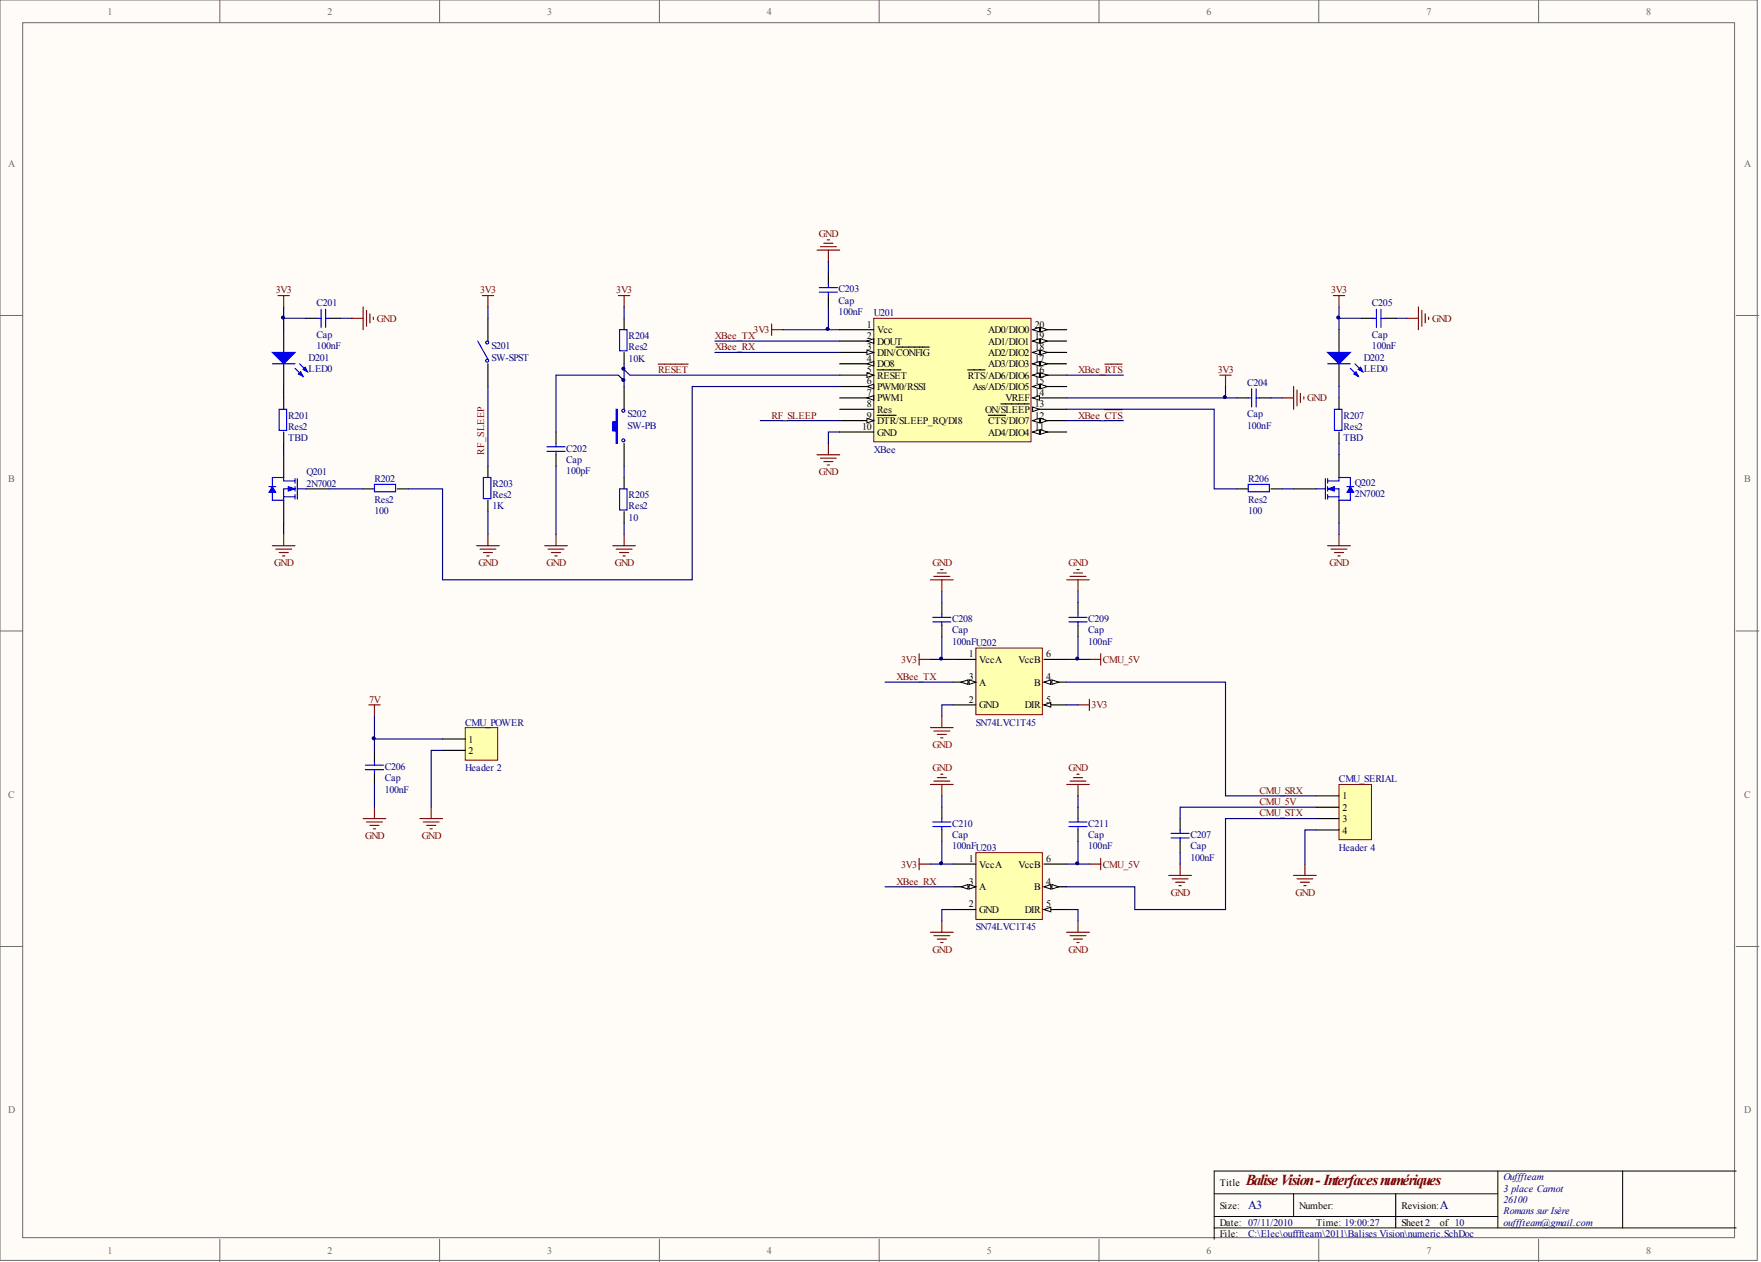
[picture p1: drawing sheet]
<svg xmlns="http://www.w3.org/2000/svg" width="393mm" height="282mm" viewBox="0 0 393 282" stroke-linecap="round" stroke-linejoin="round" font-family="sans-serif">
<g fill="#fffcf8" stroke="#696969" stroke-width=".22">
<path d="M0 0h392.5v281.5h-392.5z"/>
<path d="M5.1 5.1h382.3v271.3h-382.3z"/>
</g>
<g fill="none" stroke="#696969" stroke-width=".22">
<path d="M49.1 0v5.1M98.2 0v5.1M147.3 0v5.1M196.4 0v5.1M245.5 0v5.1M294.6 0v5.1M343.7 0v5.1M0 70.5h5.1M387.8 70.5h5.1M0 140.9h5.1M387.8 140.9h5.1M0 211.4h5.1"/>
<path d="M387.8 211.4h5.1M49.1 276.8v5.1M98.2 276.8v5.1M147.3 276.8v5.1M196.4 276.8v5.1M245.5 276.8v5.1M294.6 276.8v5.1M343.7 276.8v5.1"/>
</g>
<path d="M271.2 266.6h63.4M271.2 274.3h116.6M271.2 271.7h63.4M288.9 266.6v5.1M311.8 266.6v7.7M334.6 261.6v12.7M362.4 261.6h-91.2v15.2M387.8 261.6h-25.4v12.7" fill="none" stroke="#000" stroke-width=".22"/>
<path d="M195.2 71.1h35.1v27.6h-35.1z" fill="#ffffb0" stroke="#800000" stroke-width=".22"/>
<path d="M187.6 73.6h7.6M187.6 76.2h7.6" fill="none" stroke="#000" stroke-width=".25"/>
<path d="M193.6 76.2l1.6-.5v1z" fill="#fffcf8" stroke="#000" stroke-width=".22"/>
<path d="M187.6 78.7h7.6" fill="none" stroke="#000" stroke-width=".25"/>
<path d="M193.6 78.2l1.6 .5-1.6 .5z" fill="#fffcf8" stroke="#000" stroke-width=".22"/>
<path d="M200.1 77.5h7.5M187.6 81.3h7.6" fill="none" stroke="#000" stroke-width=".25"/>
<path d="M193.6 81.3l1.6-.6v1.1z" fill="#fffcf8" stroke="#000" stroke-width=".22"/>
<path d="M187.6 83.8h7.6" fill="none" stroke="#000" stroke-width=".25"/>
<path d="M193.6 83.3l1.6 .5-1.6 .5z" fill="#fffcf8" stroke="#000" stroke-width=".22"/>
<path d="M187.6 86.3h7.6M195.9 82.6h5.3" fill="none" stroke="#000" stroke-width=".25"/>
<path d="M193.6 86.3l1.6-.5v1z" fill="#fffcf8" stroke="#000" stroke-width=".22"/>
<path d="M187.6 88.9h7.6" fill="none" stroke="#000" stroke-width=".25"/>
<path d="M193.6 88.9l1.6-.5v1z" fill="#fffcf8" stroke="#000" stroke-width=".22"/>
<path d="M187.6 91.4h7.6M187.6 94h7.6" fill="none" stroke="#000" stroke-width=".25"/>
<path d="M193.6 93.4l1.6 .6-1.6 .5z" fill="#fffcf8" stroke="#000" stroke-width=".22"/>
<path d="M187.6 96.5h7.6M195.9 92.8h4.3M230.6 96.5h7.7" fill="none" stroke="#000" stroke-width=".25"/>
<g fill="#fffcf8" stroke="#000" stroke-width=".22">
<path d="M230.6 96.5l1.6-.5v1z"/>
<path d="M232.4 96l1.5 .5-1.5 .5z"/>
</g>
<path d="M230.6 94h7.7" fill="none" stroke="#000" stroke-width=".25"/>
<g fill="#fffcf8" stroke="#000" stroke-width=".22">
<path d="M230.6 94l1.6-.6v1.1z"/>
<path d="M232.4 93.4l1.5 .6-1.5 .5z"/>
</g>
<path d="M220.7 92.8h3.9M230.6 91.4h7.7" fill="none" stroke="#000" stroke-width=".25"/>
<path d="M230.6 90.9l1.6 .5-1.6 .5z" fill="#fffcf8" stroke="#000" stroke-width=".22"/>
<path d="M223.6 90.2h6.3M230.6 88.9h7.7" fill="none" stroke="#000" stroke-width=".25"/>
<path d="M230.6 88.9l1.6-.5v1z" fill="#fffcf8" stroke="#000" stroke-width=".22"/>
<path d="M230.6 86.3h7.7" fill="none" stroke="#000" stroke-width=".25"/>
<g fill="#fffcf8" stroke="#000" stroke-width=".22">
<path d="M230.6 86.3l1.6-.5v1z"/>
<path d="M232.4 85.8l1.5 .5-1.5 .5z"/>
</g>
<path d="M230.6 83.8h7.7" fill="none" stroke="#000" stroke-width=".25"/>
<g fill="#fffcf8" stroke="#000" stroke-width=".22">
<path d="M230.6 83.8l1.6-.5v1z"/>
<path d="M232.4 83.3l1.5 .5-1.5 .5z"/>
</g>
<path d="M216.2 82.6h3.8M230.6 81.3h7.7" fill="none" stroke="#000" stroke-width=".25"/>
<g fill="#fffcf8" stroke="#000" stroke-width=".22">
<path d="M230.6 81.3l1.6-.6v1.1z"/>
<path d="M232.4 80.7l1.5 .6-1.5 .5z"/>
</g>
<path d="M230.6 78.7h7.7" fill="none" stroke="#000" stroke-width=".25"/>
<g fill="#fffcf8" stroke="#000" stroke-width=".22">
<path d="M230.6 78.7l1.6-.5v1z"/>
<path d="M232.4 78.2l1.5 .5-1.5 .5z"/>
</g>
<path d="M230.6 76.2h7.7" fill="none" stroke="#000" stroke-width=".25"/>
<g fill="#fffcf8" stroke="#000" stroke-width=".22">
<path d="M230.6 76.2l1.6-.5v1z"/>
<path d="M232.4 75.7l1.5 .5-1.5 .5z"/>
</g>
<path d="M230.6 73.6h7.7" fill="none" stroke="#000" stroke-width=".25"/>
<g fill="#fffcf8" stroke="#000" stroke-width=".22">
<path d="M230.6 73.6l1.6-.5v1z"/>
<path d="M232.4 73.1l1.5 .5-1.5 .5z"/>
</g>
<g fill="none" stroke="#000" stroke-width=".25">
<path d="M63.4 73.6v5.1M68.4 71.1h2.6M73.5 71.1h2.5M109 71.1v5.1M139.4 71.1v2.5M139.4 78.7v2.6M185 60.9v2.6M185 66v2.6M299.1 73.6v5.1M304.2 71.1h2.5M309.2 71.1h2.6M63.4 81.3v5"/>
<path d="M63.4 88.9v2.5M63.4 96.5v2.5M109 81.3v5M124.2 96.5v2.5M139.4 86.3v5.1M139.4 99v5.1M276.3 88.9h2.5M281.3 88.9h2.6M299.1 81.3v5M299.1 88.9v2.5M299.1 96.5v2.5M63.4 101.6v5"/>
<path d="M63.4 111.7v5.1M68.4 109.2h5.1M81.1 109.2h2.5M88.7 109.2h2.5M109 104.1v2.5M109 111.7v2.6M124.2 101.6v2.5M139.4 106.6v2.6M139.4 114.3v2.5M276.3 109.2h2.5M283.9 109.2h2.5M288.9 109.2h5.1"/>
<path d="M299.1 101.6v5M299.1 111.7v5.1"/>
</g>
<g fill="none" stroke="#00f" stroke-width=".25">
<path d="M71 71.1h.7M71.7 69.1v4M72.7 69.1v4M72.7 71.1h.8M106.7 76.2l2.3 4M138.4 73.6h1.7v4.8h-1.7zM183 64.2h4.1M183 65.3h4.1M185 63.5v.7M185 65.3v.7M306.7 71.1h.7M307.4 69.1v4"/>
<path d="M308.5 71.1h.7M308.5 69.1v4M60.8 81.3h5.1M62.4 91.4h1.6v4.7h-1.6zM65.9 82.3l1.8 1.7M66.9 81.3l1.8 1.7M122.2 99.8h4M124.2 99v.8M278.8 88.9h.8M279.6 86.8v4.1M280.6 86.8v4.1M280.6 88.9h.7"/>
<path d="M296.5 81.3h5.1M298.1 91.4h1.6v4.7h-1.6zM301.6 82.3l1.8 1.7M302.6 81.3l1.8 1.7M60.1 108.7h1.5M63.4 111h2.5M65.9 107.4h-2.5v-.8h-2.6v2.1M65.9 109.2h-2.5v2.5h-2.6v-1.7M65.9 106.9v1M65.9 108.7v1M65.9 110.5v1M66.4 109.2h2"/>
<path d="M66.4 106.9v4.6M83.6 108.2h4.8v1.6h-4.8zM108 106.6h1.6v4.8h-1.6zM122.2 100.8h4M124.2 100.8v.8M138.4 109.2h1.7v4.7h-1.7zM278.8 108.2h4.7v1.6h-4.7zM294 109.2h2M296 106.9v4.6M296.5 107.4h2.6v-.8h2.5v2.1M296.5 109.2h2.6v2.5h2.5v-1.7M296.5 111h2.6"/>
<path d="M296.5 106.9v1M296.5 108.7v1M296.5 110.5v1M300.9 108.7h1.5"/>
<circle cx="108.8" cy="76.5" r=".33"/>
<circle cx="108.8" cy="80.6" r=".33"/>
<circle cx="139.2" cy="98.3" r=".33"/>
<circle cx="139.2" cy="91.7" r=".33"/>
</g>
<g fill="none" stroke="#800000" stroke-width=".25">
<path d="M182.5 55.9h5.1M183.3 55.1h3.5M184 54.3h2M184.8 53.6h.5M185 55.9v2.5M62.1 66h2.5M63.4 66v2.6M78.6 71.1h2.5M81.1 68.6v5M81.9 69.3v3.6M82.6 70.1v2M83.4 70.8v.6"/>
<path d="M107.7 66h2.6M109 66v2.6M138.1 66h2.6M139.4 66v2.6M172.4 72.4v2.5M172.4 73.6h2.5M297.8 66h2.6M299.1 66v2.6M314.3 71.1h2.5M316.8 68.6v5M317.6 69.3v3.6M318.3 70.1v2"/>
<path d="M319.1 70.8v.6M147 81.3h6.7M185 99v2.6M246.8 81.3h3.8M246.8 91.5h3.8M272.5 83.8h2.5M273.7 83.8v2.5M286.4 88.9h2.5M288.9 86.3v5.1M289.7 87.1v3.6M290.5 87.9v2M291.2 88.6v.5"/>
<path d="M63.4 119.3v2.6M109 119.3v2.6M124.2 119.3v2.6M139.4 119.3v2.6M182.5 101.6h5.1M183.3 102.3h3.5M184 103.1h2M184.8 103.9h.5M299.1 119.3v2.6M60.8 121.9h5.1M61.6 122.6h3.5M62.4 123.4h2"/>
<path d="M63.1 124.2h.5M106.5 121.9h5M107.2 122.6h3.6M108 123.4h2M108.7 124.2h.5M121.7 121.9h5M122.4 122.6h3.6M123.2 123.4h2M123.9 124.2h.5M136.9 121.9h5M137.6 122.6h3.6M138.4 123.4h2"/>
<path d="M139.2 124.2h.5M296.5 121.9h5.1M297.3 122.6h3.6M298.1 123.4h2M298.8 124.2h.5"/>
</g>
<g fill="none" stroke="#000080" stroke-width=".25">
<path d="M185 58.4v2.5M63.4 68.6v2.5h5M63.4 71.1v2.5M76 71.1h2.6M109 68.6v2.5M139.4 68.6v2.5M159.7 76.2h27.9M159.7 78.7h27.9M174.9 73.6h12.7M185 68.6v5M299.1 68.6v2.5h5.1M299.1 71.1v2.5"/>
<path d="M311.8 71.1h2.5M63.4 86.3v2.6M63.4 99v2.6M109 86.3v17.8M139.4 82.5l1.3 1.3h46.9M139.4 85.1l-1.3-1.3h-13.9v12.7M139.4 81.3v5M169.8 94h17.8M187.6 96.5h-2.6v2.5M187.6 86.3h-33v43.2h-55.8v-20.3h-7.6M238.3 91.4h32.9v17.8h5.1M238.3 94h12.6"/>
<path d="M238.3 88.9h38M238.3 83.8h12.6M273.7 86.3v2.6M283.9 88.9h2.5M299.1 86.3v2.6M299.1 99v2.6M63.4 116.8v2.5M73.5 109.2h7.6M109 114.3v5M124.2 104.1v15.2M139.4 104.1v2.5M139.4 116.8v2.5"/>
<path d="M286.4 109.2h2.5M299.1 116.8v2.5"/>
</g>
<g fill="#00f" stroke="#00f" stroke-width=".25">
<path d="M60.8 78.7h5.1l-2.5 2.6z"/>
<path d="M67.2 83l.5 1-1-.5z"/>
<path d="M68.2 82l.5 1-1-.5z"/>
<path d="M296.5 78.7h5.1l-2.5 2.6z"/>
<path d="M302.9 83l.5 1-1-.5z"/>
<path d="M303.9 82l.5 1-1-.5z"/>
<path d="M137.6 91.4h.3v7.6h-.3v-2.8h-.7v-2h.7z" fill-rule="evenodd"/>
</g>
<g fill="#00f" stroke="#00f" stroke-width=".22">
<path d="M64.4 108.7l1.5 .5-1.5 .5z"/>
<path d="M60.8 108.7l.8 1.3h-1.5z"/>
<path d="M296.5 109.2l1.6-.5v1z"/>
<path d="M301.6 108.7l.8 1.3h-1.5z"/>
</g>
<path d="M103.9 162.5h7.3v7.3h-7.3z" fill="#ffffb0" stroke="#800000" stroke-width=".22"/>
<path d="M83.6 167.6v2.5M83.6 172.7v2.5M98.8 165.1h5.1M98.8 167.6h5.1" fill="none" stroke="#000" stroke-width=".25"/>
<path d="M82.4 157.4h2.5M83.6 157.4v2.6M81.1 182.8h5.1M81.9 183.6h3.5M82.6 184.4h2.1M83.4 185.1h.5M83.6 180.3v2.5M93.8 182.8h5M94.5 183.6h3.6M95.3 184.4h2M96.1 185.1h.5M96.3 180.3v2.5" fill="none" stroke="#800000" stroke-width=".25"/>
<path d="M81.6 170.9h4.1M81.6 171.9h4.1M83.6 170.1v.8M83.6 171.9v.8" fill="none" stroke="#00f" stroke-width=".25"/>
<path d="M83.6 160v5.1M83.6 175.2v5.1M98.8 165.1h-15.2v2.5M98.8 167.6h-2.5v12.7" fill="none" stroke="#000080" stroke-width=".25"/>
<path d="M299.1 175.2h7.2v12.4h-7.2z" fill="#ffffb0" stroke="#800000" stroke-width=".22"/>
<path d="M294 177.8h5.1M263.6 182.8v2.6M263.6 187.9v2.6M294 180.3h5.1M294 182.8h5.1M294 185.4h5.1" fill="none" stroke="#000" stroke-width=".25"/>
<path d="M261.1 195.5h5M261.8 196.3h3.6M262.6 197.1h2M263.3 197.8h.6M263.6 193v2.5M288.9 195.5h5.1M289.7 196.3h3.6M290.5 197.1h2M291.2 197.8h.5M291.5 193v2.5" fill="none" stroke="#800000" stroke-width=".25"/>
<path d="M263.6 190.5v2.5M294 185.4h-2.5v7.6M294 180.3h-30.4v2.5" fill="none" stroke="#000080" stroke-width=".25"/>
<path d="M261.6 186.1h4M261.6 187.1h4M263.6 185.4v.7M263.6 187.1v.8" fill="none" stroke="#00f" stroke-width=".25"/>
<path d="M218 144.7h14.8v14.9h-14.8z" fill="#ffffb0" stroke="#800000" stroke-width=".22"/>
<path d="M212.9 147.3h5.1M212.9 152.4h5.1" fill="none" stroke="#000" stroke-width=".25"/>
<g fill="#fffcf8" stroke="#000" stroke-width=".22">
<path d="M216.5 151.9l1.5 .5-1.5 .5z"/>
<path d="M214.7 152.4l1.5-.5v1z"/>
</g>
<path d="M212.9 157.4h5.1M233.2 157.4h5.1" fill="none" stroke="#000" stroke-width=".25"/>
<path d="M233.2 157.4l1.5-.5v1z" fill="#fffcf8" stroke="#000" stroke-width=".22"/>
<path d="M233.2 152.4h5.1" fill="none" stroke="#000" stroke-width=".25"/>
<g fill="#fffcf8" stroke="#000" stroke-width=".22">
<path d="M233.2 152.4l1.5-.5v1z"/>
<path d="M235 151.9l1.5 .5-1.5 .5z"/>
</g>
<path d="M233.2 147.3h5.1" fill="none" stroke="#000" stroke-width=".25"/>
<path d="M218 190.5h14.8v14.9h-14.8z" fill="#ffffb0" stroke="#800000" stroke-width=".22"/>
<path d="M212.9 193h5.1M212.9 198.1h5.1" fill="none" stroke="#000" stroke-width=".25"/>
<g fill="#fffcf8" stroke="#000" stroke-width=".22">
<path d="M216.5 197.6l1.5 .5-1.5 .5z"/>
<path d="M214.7 198.1l1.5-.5v1z"/>
</g>
<path d="M212.9 203.1h5.1M233.2 203.1h5.1" fill="none" stroke="#000" stroke-width=".25"/>
<path d="M233.2 203.1l1.5-.5v1.1z" fill="#fffcf8" stroke="#000" stroke-width=".22"/>
<path d="M233.2 198.1h5.1" fill="none" stroke="#000" stroke-width=".25"/>
<g fill="#fffcf8" stroke="#000" stroke-width=".22">
<path d="M233.2 198.1l1.5-.5v1z"/>
<path d="M235 197.6l1.5 .5-1.5 .5z"/>
</g>
<path d="M210.4 134.6v2.5M210.4 139.7v2.5M240.8 134.6v2.5M240.8 139.7v2.5M210.4 180.3v2.5M210.4 185.4v2.5M233.2 193h5.1M240.8 180.3v2.5M240.8 185.4v2.5" fill="none" stroke="#000" stroke-width=".25"/>
<g fill="none" stroke="#800000" stroke-width=".25">
<path d="M207.8 129.5h5.1M208.6 128.7h3.5M209.4 128h2M210.1 127.2h.5M210.4 129.5v2.5M238.3 129.5h5M239 128.7h3.6M239.8 128h2M240.5 127.2h.5M240.8 129.5v2.5M205.3 146v2.5M205.3 147.3h2.5"/>
<path d="M210.4 160v2.5M240.8 157.4h2.5M243.3 147.3h2.6M243.3 156.2v2.5M245.9 146v2.5M207.8 162.5h5.1M207.8 175.2h5.1M208.6 163.3h3.5M208.6 174.5h3.5M209.4 164h2M209.4 173.7h2M210.1 164.8h.5"/>
<path d="M210.1 172.9h.5M210.4 175.2v2.6M238.3 175.2h5M239 174.5h3.6M239.8 173.7h2M240.5 172.9h.5M240.8 175.2v2.6M205.3 191.7v2.6M205.3 193h2.5M243.3 193h2.6M245.9 191.7v2.6M207.8 208.2h5.1"/>
<path d="M208.6 209h3.5M209.4 209.7h2M210.1 210.5h.5M210.4 205.7v2.5M238.3 208.2h5M239 209h3.6M239.8 209.7h2M240.5 210.5h.5M240.8 205.7v2.5"/>
</g>
<g fill="none" stroke="#000080" stroke-width=".25">
<path d="M210.4 132v2.6M240.8 132v2.6M197.7 152.4h15.2M207.8 147.3h2.6M210.4 142.2v5.1h2.5M212.9 157.4h-2.5v2.6M238.3 152.4h35.4v25.4h20.3M238.3 157.4h2.5M240.8 142.2v5.1h-2.5M240.8 147.3h2.5M210.4 177.8v2.5M240.8 177.8v2.5"/>
<path d="M197.7 198.1h15.2M207.8 193h2.6M210.4 187.9v5.1h2.5M240.8 187.9v5.1h-2.5M240.8 193h2.5M294 182.8h-20.3v20.3h-20.2v-5h-15.2M212.9 203.1h-2.5v2.6M238.3 203.1h2.5v2.6"/>
</g>
<g fill="none" stroke="#00f" stroke-width=".25">
<path d="M208.3 137.9h4.1M208.3 138.9h4.1M210.4 137.1v.8M210.4 138.9v.8M238.8 137.9h4M238.8 138.9h4M240.8 137.1v.8M240.8 138.9v.8M208.3 183.6h4.1M208.3 184.6h4.1M210.4 182.8v.8M210.4 184.6v.8"/>
<path d="M238.8 183.6h4M238.8 184.6h4M240.8 182.8v.8M240.8 184.6v.8"/>
</g>
<g fill="#000080" stroke="#000080" stroke-width=".22">
<circle cx="63.2" cy="70.9" r=".33"/>
<circle cx="83.5" cy="164.9" r=".34"/>
<circle cx="139.2" cy="84.9" r=".33"/>
<circle cx="139.2" cy="82.3" r=".33"/>
<circle cx="184.8" cy="73.5" r=".33"/>
<circle cx="210.2" cy="192.8" r=".33"/>
<circle cx="210.2" cy="147.1" r=".33"/>
<circle cx="240.6" cy="192.8" r=".33"/>
<circle cx="240.6" cy="147.1" r=".33"/>
<circle cx="273.6" cy="88.7" r=".33"/>
<circle cx="298.9" cy="70.9" r=".33"/>
</g>
<text font-size="3.4" fill="#800000" x="278.3" y="264.8">Balise Vision- Interfacesnumériques</text>
<g font-size="2.7" fill="#000080">
<text x="278.8" y="269.9">A3</text>
<text x="321.6" y="269.9">A</text>
</g>
<g font-size="2.2" fill="#696969">
<text x="24" y="3.3">1</text>
<text x="73.1" y="3.3">2</text>
<text x="122.2" y="3.3">3</text>
<text x="171.3" y="3.3">4</text>
<text x="220.4" y="3.3">5</text>
<text x="269.5" y="3.3">6</text>
<text x="318.6" y="3.3">7</text>
<text x="367.7" y="3.3">8</text>
<text x="1.8" y="37.2">A</text>
<text x="389.6" y="37.2">A</text>
<text x="1.8" y="107.7">B</text>
<text x="389.6" y="107.7">B</text>
<text x="1.8" y="178.1">C</text>
<text x="389.6" y="178.1">C</text>
<text x="1.8" y="248.6">D</text>
<text x="389.6" y="248.6">D</text>
<text x="24" y="280.1">1</text>
<text x="73.1" y="280.1">2</text>
<text x="122.2" y="280.1">3</text>
<text x="171.3" y="280.1">4</text>
<text x="220.4" y="280.1">5</text>
<text x="269.5" y="280.1">6</text>
<text x="318.6" y="280.1">7</text>
<text x="367.7" y="280.1">8</text>
</g>
<g font-size="2.2" fill="#800000">
<text x="182.9" y="52.8">GND</text>
<text x="61.6" y="65.5">3V3</text>
<text x="107.2" y="65.5">3V3</text>
<text x="137.7" y="65.5">3V3</text>
<text x="297.3" y="65.5">3V3</text>
<text x="84.1" y="71.9">GND</text>
<text x="319.9" y="71.9">GND</text>
<text x="159.7" y="75.7">XBee_TX</text>
<text x="168.3" y="74.4">3V3</text>
<text x="147" y="83.3">RESET</text>
<text x="159.7" y="78.2">XBee_RX</text>
<text x="240.8" y="83.3">XBee_RTS</text>
<text x="272" y="83.3">3V3</text>
<text x="292" y="89.7">GND</text>
<text x="172.4" y="93.5">RF_SLEEP</text>
<text x="240.8" y="93.5">XBee_CTS</text>
<text x="108.1" y="101.6" transform="rotate(-90 108.1 101.6)">RF_SLEEP</text>
<text x="182.9" y="106.1">GND</text>
<text x="61.3" y="126.4">GND</text>
<text x="106.9" y="126.4">GND</text>
<text x="122.1" y="126.4">GND</text>
<text x="137.3" y="126.4">GND</text>
<text x="208.3" y="126.5">GND</text>
<text x="238.7" y="126.5">GND</text>
<text x="297" y="126.4">GND</text>
<text x="201.3" y="148.1">3V3</text>
<text x="246.4" y="148.1">CMU_5V</text>
<text x="200.2" y="151.9">XBee_TX</text>
<text x="82.4" y="157">7V</text>
<text x="243.8" y="158.2">3V3</text>
<text x="208.3" y="167">GND</text>
<text x="208.3" y="172.2">GND</text>
<text x="238.7" y="172.2">GND</text>
<text x="281.3" y="179.8">CMU_5V</text>
<text x="281.3" y="177.3">CMU_SRX</text>
<text x="281.3" y="182.4">CMU_STX</text>
<text x="81.5" y="187.4">GND</text>
<text x="94.2" y="187.4">GND</text>
<text x="200.2" y="197.6">XBee_RX</text>
<text x="201.3" y="193.8">3V3</text>
<text x="246.4" y="193.8">CMU_5V</text>
<text x="261.5" y="200.1">GND</text>
<text x="289.4" y="200.1">GND</text>
<text x="208.3" y="212.8">GND</text>
<text x="238.7" y="212.8">GND</text>
</g>
<g font-size="2.2" fill="#000080">
<text x="187.3" y="65.3">C203</text>
<text x="70.7" y="68.3">C201</text>
<text x="187.3" y="70.4">100nF</text>
<text x="187.3" y="67.8">Cap</text>
<text x="195.2" y="70.6">U201</text>
<text x="306.4" y="68.3">C205</text>
<text x="70.7" y="78">100nF</text>
<text x="70.7" y="75.4">Cap</text>
<text x="109.7" y="78">S201</text>
<text x="140.4" y="75.7">R204</text>
<text x="306.4" y="78">100nF</text>
<text x="306.4" y="75.4">Cap</text>
<text x="68.9" y="80.5">D201</text>
<text x="68.9" y="83.1">LED0</text>
<text x="109.7" y="80.5">SW-SPST</text>
<text x="140.4" y="80.8">10K</text>
<text x="140.4" y="78.2">Res2</text>
<text x="304.7" y="80.5">D202</text>
<text x="304.7" y="83.1">LED0</text>
<text x="278.6" y="86.1">C204</text>
<text x="64.4" y="93.5">R201</text>
<text x="140.2" y="93.2">S202</text>
<text x="140.2" y="95.8">SW-PB</text>
<text x="278.6" y="95.8">100nF</text>
<text x="278.6" y="93.2">Cap</text>
<text x="300.1" y="93.5">R207</text>
<text x="64.4" y="98.6">TBD</text>
<text x="64.4" y="96">Res2</text>
<text x="126.5" y="100.8">C202</text>
<text x="195.2" y="101.1">XBee</text>
<text x="300.1" y="98.6">TBD</text>
<text x="300.1" y="96">Res2</text>
<text x="68.4" y="106.2">Q201</text>
<text x="83.6" y="107.7">R202</text>
<text x="126.5" y="105.9">100pF</text>
<text x="126.5" y="103.4">Cap</text>
<text x="278.8" y="107.7">R206</text>
<text x="68.4" y="108.7">2N7002</text>
<text x="83.6" y="112.3">Res2</text>
<text x="110" y="113.8">1K</text>
<text x="110" y="108.7">R203</text>
<text x="110" y="111.3">Res2</text>
<text x="140.4" y="111.3">R205</text>
<text x="140.4" y="113.8">Res2</text>
<text x="278.8" y="112.3">Res2</text>
<text x="302.6" y="108.5">Q202</text>
<text x="302.6" y="111">2N7002</text>
<text x="83.6" y="114.8">100</text>
<text x="140.4" y="116.3">10</text>
<text x="278.8" y="114.8">100</text>
<text x="212.7" y="138.9">C208</text>
<text x="212.7" y="141.5">Cap</text>
<text x="243.1" y="138.9">C209</text>
<text x="243.1" y="141.5">Cap</text>
<text x="212.7" y="144">100nFU202</text>
<text x="243.1" y="144">100nF</text>
<text x="103.9" y="162">CMU_POWER</text>
<text x="218" y="162">SN74LVC1T45</text>
<text x="85.9" y="171.9">C206</text>
<text x="103.9" y="172.2">Header 2</text>
<text x="85.9" y="177">100nF</text>
<text x="85.9" y="174.5">Cap</text>
<text x="299.1" y="174.7">CMU_SERIAL</text>
<text x="212.7" y="184.6">C210</text>
<text x="243.1" y="184.6">C211</text>
<text x="212.7" y="189.7">100nFU203</text>
<text x="212.7" y="187.2">Cap</text>
<text x="243.1" y="189.7">100nF</text>
<text x="243.1" y="187.2">Cap</text>
<text x="265.9" y="187.2">C207</text>
<text x="265.9" y="189.7">Cap</text>
<text x="299.1" y="190">Header 4</text>
<text x="265.9" y="192.3">100nF</text>
<text x="218" y="207.8">SN74LVC1T45</text>
<text x="335.8" y="263.6">Oufffteam</text>
<text x="335.8" y="266.2">3 place Carnot</text>
<text x="335.8" y="268.7">26100</text>
<text x="335.8" y="271.2">Romans sur Isère</text>
<text x="335.8" y="273.8">oufffteam@gmail.com</text>
<text x="278.8" y="276.3">C:\Elec\oufffteam\2011\Balises Vision\numeric.SchDoc</text>
</g>
<g font-size="2.2">
<text x="193.6" y="73.2">1</text>
<text x="193.6" y="75.7">2</text>
<text x="195.9" y="74.4">Vcc</text>
<text x="195.9" y="77">DOUT</text>
<text x="220.7" y="77">AD1/DIO1</text>
<text x="220.7" y="74.4">AD0/DIO0</text>
<text x="231.2" y="75.7">19</text>
<text x="231.2" y="73.2">20</text>
<text x="193.6" y="78.2">3</text>
<text x="193.6" y="80.8">4</text>
<text x="193.6" y="83.3">5</text>
<text x="195.9" y="79.5">DIN/CONFIG</text>
<text x="195.9" y="82.1">DO8</text>
<text x="220.7" y="82.1">AD3/DIO3</text>
<text x="220.7" y="79.5">AD2/DIO2</text>
<text x="231.2" y="83.3">16</text>
<text x="231.2" y="80.8">17</text>
<text x="231.2" y="78.2">18</text>
<text x="193.6" y="85.9">6</text>
<text x="193.6" y="88.4">7</text>
<text x="195.9" y="84.6">RESET</text>
<text x="195.9" y="87.1">PWM0/RSSI</text>
<text x="195.9" y="89.7">PWM1</text>
<text x="216.2" y="84.6">RTS/AD6/DIO6</text>
<text x="217.2" y="87.1">Ass/AD5/DIO5</text>
<text x="224.6" y="89.7">VREF</text>
<text x="231.2" y="88.4">14</text>
<text x="231.2" y="85.9">15</text>
<text x="193.6" y="90.9">8</text>
<text x="193.6" y="93.5">9</text>
<text x="195.9" y="92.2">Res</text>
<text x="195.9" y="94.7">DTR/SLEEP_RQ/DI8</text>
<text x="220" y="92.2">ON/SLEEP</text>
<text x="220.7" y="94.7">CTS/DIO7</text>
<text x="231.2" y="93.5">12</text>
<text x="231.2" y="90.9">13</text>
<text x="192.6" y="96">10</text>
<text x="195.9" y="97.3">GND</text>
<text x="220.7" y="97.3">AD4/DIO4</text>
<text x="231.2" y="96">11</text>
<text x="216.4" y="146.8">1</text>
<text x="218.7" y="148.1">VccA</text>
<text x="227.5" y="148.1">VccB</text>
<text x="233.7" y="146.8">6</text>
<text x="216.4" y="151.9">3</text>
<text x="218.7" y="153.2">A</text>
<text x="231" y="153.2">B</text>
<text x="233.7" y="151.9">4</text>
<text x="216.4" y="157">2</text>
<text x="218.7" y="158.2">GND</text>
<text x="228.9" y="158.2">DIR</text>
<text x="233.7" y="157">5</text>
<text x="104.7" y="165.9">1</text>
<text x="104.7" y="168.4">2</text>
<text x="299.8" y="178.6">1</text>
<text x="299.8" y="181.1">2</text>
<text x="299.8" y="183.6">3</text>
<text x="299.8" y="186.2">4</text>
<text x="216.4" y="192.5">1</text>
<text x="216.4" y="197.6">3</text>
<text x="218.7" y="193.8">VccA</text>
<text x="227.5" y="193.8">VccB</text>
<text x="233.7" y="197.6">4</text>
<text x="233.7" y="192.5">6</text>
<text x="216.4" y="202.7">2</text>
<text x="218.7" y="198.9">A</text>
<text x="218.7" y="203.9">GND</text>
<text x="228.9" y="203.9">DIR</text>
<text x="231" y="198.9">B</text>
<text x="233.7" y="202.7">5</text>
<text x="272.5" y="264.9">Title</text>
<text x="272.5" y="270">Size:</text>
<text x="290.2" y="270">Number:</text>
<text x="313" y="270">Revision:</text>
<text x="272.5" y="273.8">Date: 07/11/2010</text>
<text x="294" y="273.8">Time: 19:00:27</text>
<text x="313" y="273.8">Sheet 2</text>
<text x="321.6" y="273.8">of 10</text>
<text x="272.5" y="276.3">File:</text>
</g>
</svg>
